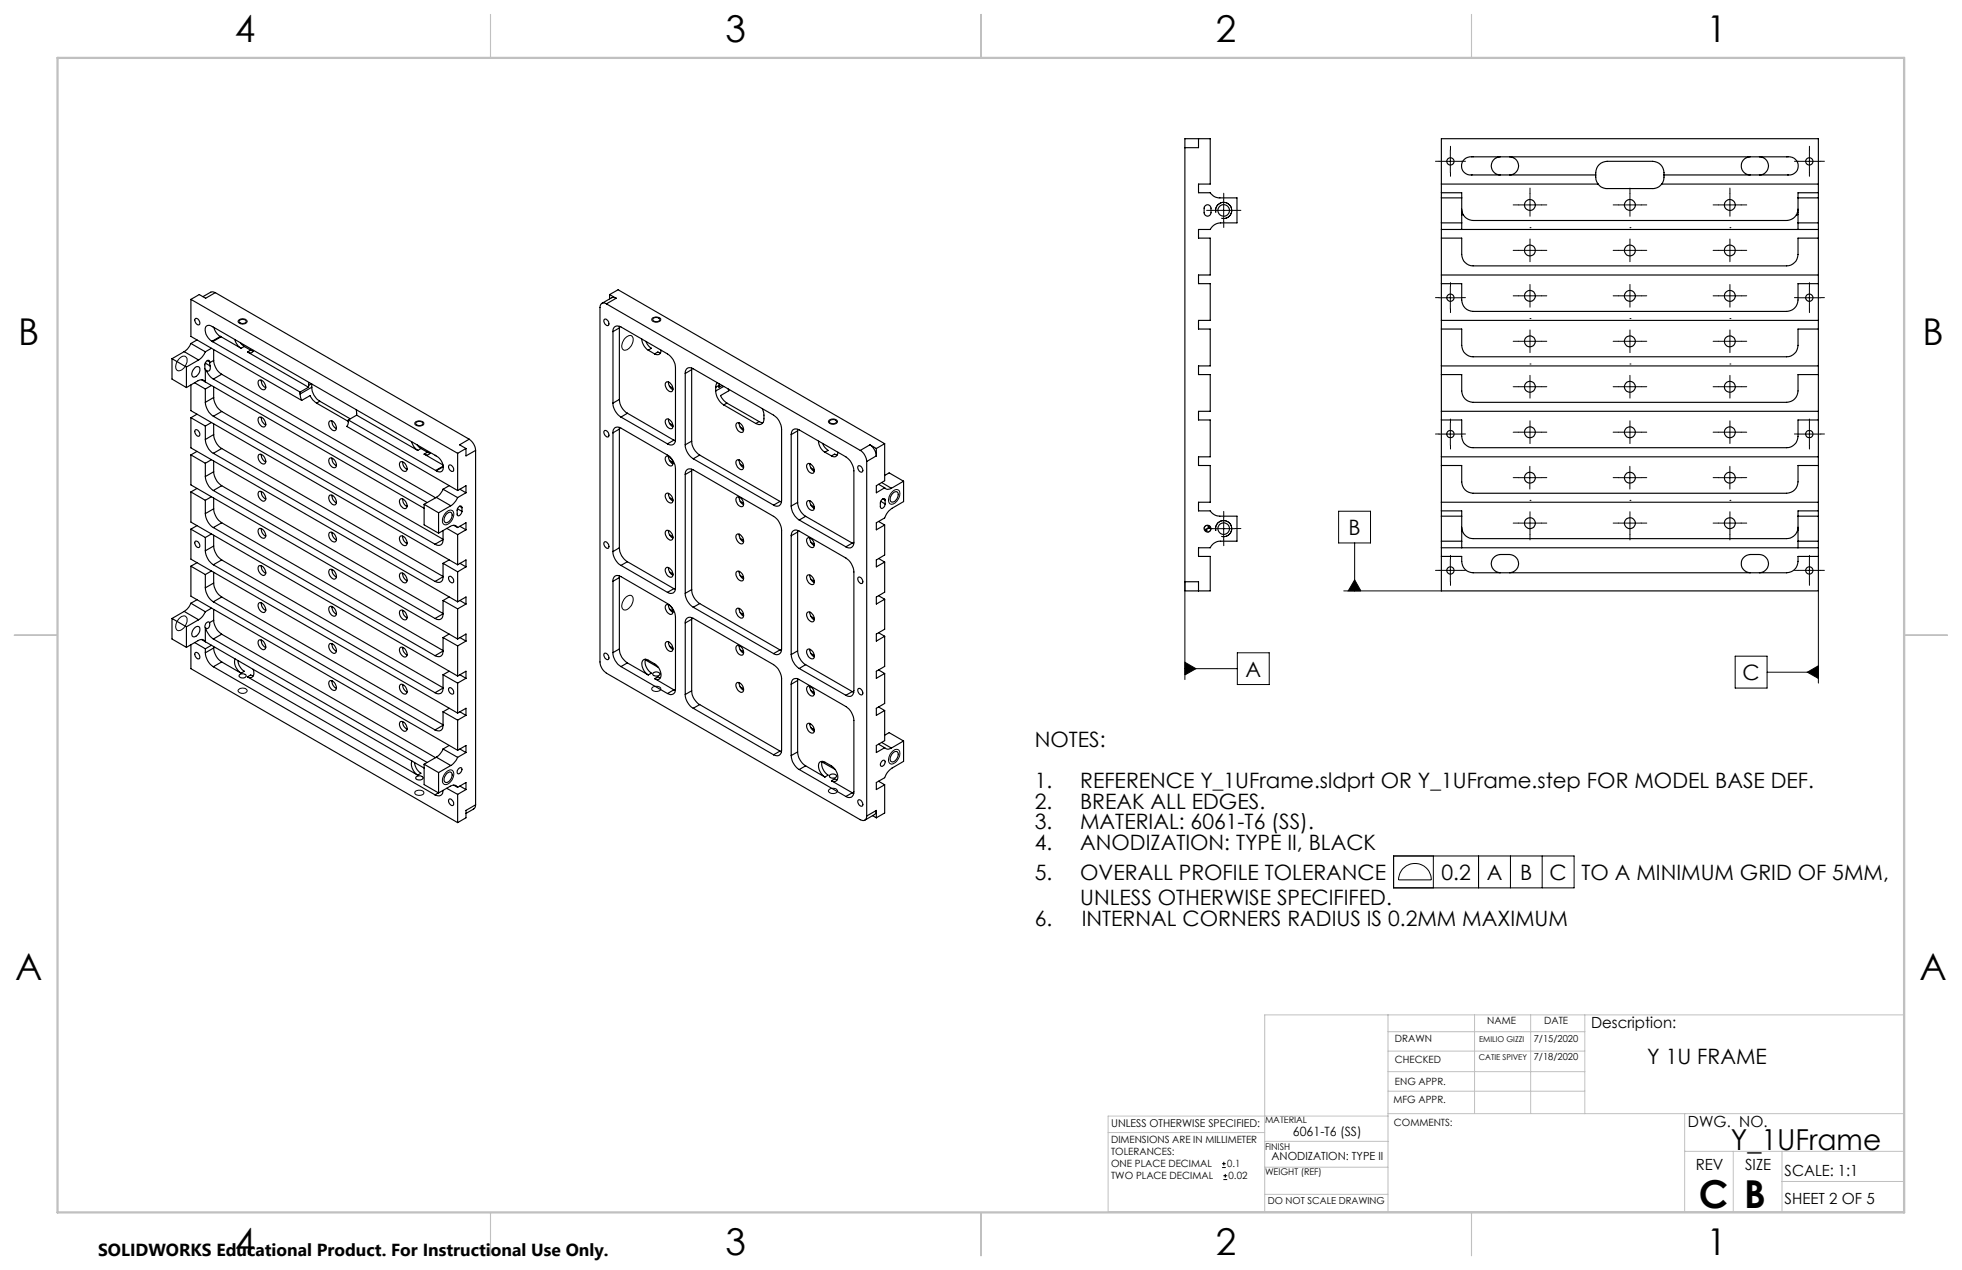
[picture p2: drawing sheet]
<svg xmlns="http://www.w3.org/2000/svg" width="432mm" height="279mm" viewBox="0 0 432 279" stroke-linecap="round" stroke-linejoin="round" font-family="sans-serif">
<g fill="none" stroke="#000" stroke-width=".22">
<path d="M316.7 35.5h5M319.2 33v5M395.7 35.5h5M398.2 33v5M266.8 46.3h5M267.6 46.7a1.77 1.77 0 0 1 1.5-2.2 1.77 1.77 0 0 1 2 1.9 1.77 1.77 0 0 1-2.2 1.6M269.3 43.8v5M39.4 79a.99 .99 0 0 1 .8-.7 .99 .99 0 0 1 .9 .5 2.37 2.37 0 0 1-1.9 2.8 1.6 1.6 0 0 1 .1-2.5zM52.5 70.5a1.2 1.2 0 0 1 1.9 .3 1.16 1.16 0 0 1-2-.1zM137.7 74.3l.2-.1a.87 .87 0 0 1 1.2-.3 .87 .87 0 0 1 .2 1.2 2.09 2.09 0 0 1-2 1.9 1.79 1.79 0 0 1 .3-2.6zM143.5 70a1.2 1.2 0 0 1 1.9 .3 1.14 1.14 0 0 1-2 0zM316.7 65.5h5"/>
<path d="M319.2 63v5M395.7 65.5h5M398.2 63v5M91.3 93a1.2 1.2 0 0 1 2 .2 1.14 1.14 0 0 1-2-.1zM182.5 92.5a1.18 1.18 0 0 1 1.8 .3 1.16 1.16 0 0 1-2-.1zM316.7 95.5h5M319.2 93v5M395.7 95.5h5M398.2 93v5M98.2 112.7l.1-.1a.89 .89 0 0 1 1.3-.3 .89 .89 0 0 1 .2 1.3 2.01 2.01 0 0 1-2 1.8 1.79 1.79 0 0 1 .3-2.5zM196.4 108.1a.91 .91 0 0 1 1.3-.3 .91 .91 0 0 1 .3 1.2 1.95 1.95 0 0 1-2.1 1.8 2.07 2.07 0 0 1 .5-2.7zM265.7 115.5l-.1 .1a.73 .73 0 0 0-.6 .7"/>
<path d="M266.5 116.3v.1a.73 .73 0 0 1-.8 .7M266.8 116.3h5M267.6 116.8a1.77 1.77 0 0 1 1.5-2.3 1.77 1.77 0 0 1 2 1.9 1.77 1.77 0 0 1-2.2 1.6M269.3 113.8v5M294.6 112.5h7v7h-7zM298.1 119.5v10.5M334.2 105.1h5M336.7 102.6v5M356.2 105.1h5M358.7 102.6v5M378.2 105.1h5M380.7 102.6v5"/>
<path d="M39.4 136.1a.99 .99 0 0 1 .8-.6 .99 .99 0 0 1 .9 .5 2.32 2.32 0 0 1-1.9 2.7 1.6 1.6 0 0 1 .1-2.4zM137.7 131.4a.9 .9 0 0 1 1.2-.4 .9 .9 0 0 1 .4 1.3 2.09 2.09 0 0 1-2 1.9 1.61 1.61 0 0 1 .1-2.4zM260.8 128v21.5M295.7 130h21.5M298.1 127.6l1.4 2.4h-2.8zM316.7 125.5h5M319.2 123v5M395.7 125.5h5M398.2 123v5M400.2 130v20.3M52.5 151.8a1.2 1.2 0 0 1 1.9 .2 1.16 1.16 0 0 1-2-.1zM143.5 151.3a1.2 1.2 0 0 1 1.9 .3 1.14 1.14 0 0 1-2-.1z"/>
<path d="M260.8 147.1h11.5M260.8 145.7l2.4 1.4-2.4 1.4zM272.3 143.6h7v7h-7zM381.9 144.4h7v7h-7zM388.9 147.9h11.3M397.8 147.9l2.4-1.4v2.8zM91.3 174.2a1.2 1.2 0 0 1 2 .2 1.14 1.14 0 0 1-2 0zM98.1 170l.2-.2a.9 .9 0 0 1 1.3-.3 .9 .9 0 0 1 .2 1.3 1.94 1.94 0 0 1-2 1.7 1.79 1.79 0 0 1 .3-2.5zM182.4 173.8a1.09 1.09 0 0 1 1.9 .3 1.17 1.17 0 0 1-2-.1zM196.4 165.3l.2-.1a.88 .88 0 0 1 1.2-.2 .88 .88 0 0 1 .2 1.2 2.08 2.08 0 0 1-2 1.8 1.75 1.75 0 0 1 .3-2.6zM306.7 188.3h39.7v7h-39.7zM308.8 191.1a3.6 3.6 0 0 1 3.9-.9 3.6 3.6 0 0 1 2.3 3.4h-7.2l.2-1.3z"/>
<path d="M315.5 188.3v7M325.4 188.3v7M332.4 188.3v7M339.4 188.3v7M269 256.9h.8M269 256h.8M269.2 259.5h.9M269.2 258.7h.9M269.3 255.6v.8M269.7 258.3v.8"/>
</g>
<path d="M418.9 223.3v43.3" fill="none" stroke="#c0c0c0" stroke-width=".22" stroke-dasharray="15.2 1.3 1.3 1.3" stroke-dashoffset="5"/>
<g fill="none" stroke="#c0c0c0" stroke-width=".22">
<path d="M305.5 223.3v43.3M305.5 235.8h43.3M305.5 231.2h43.3M305.5 227h43.3M324.5 223.3v21.7M336.9 223.3v21.7M348.8 223.3v21.7M243.9 249.2h34.4M278.3 256.8h27.2M278.3 251.1h27.3M305.5 245h113.4M305.5 240.1h43.3"/>
<path d="M305.5 245.5h-61.6v21.1h175M370.8 245v21.6M370.8 253.3h48.1M381.5 253.3v13.3M392.2 259.9h26.7M392.2 253.3v13.3M278.3 262.7h27.2M418.9 265.1v-41.8h-140.6v43.3"/>
</g>
<path d="M108 3.2v9.5M215.9 3.2v9.5M323.8 3.2v9.5M3.1 139.7h9.6M419.1 139.7h9.5M108 266.7v9.6M215.9 266.7v9.6M323.8 266.7v9.6" fill="none" stroke="#c0c0c0" stroke-width=".25"/>
<path d="M12.7 12.7h406.4v254h-406.4z" fill="none" stroke="#c0c0c0" stroke-width=".5"/>
<g fill="none" stroke="#000" stroke-width=".22" stroke-dasharray="15.2 1.3 1.3 1.3">
<path d="M316.7 35.5h-.8M319.2 33v-.8M319.2 38v.8M321.7 35.5h.8M395.7 35.5h-.8M398.2 33v-.8M398.2 38v.8M400.7 35.5h.8M266.8 46.3h-1.3M269.3 43.8v-1.3M269.3 48.8v1.3M271.8 46.3h1.3"/>
<path d="M334.2 55.1h-1.2M334.2 45.1h-1.2M336.7 55.1v-2.5M336.7 55.1h-2.5M336.7 55.1v2.5M336.7 55.1h2.5M336.7 45.1v-2.5M336.7 45.1h-2.5M336.7 45.1v2.5M336.7 45.1h2.5M336.7 42.6v-1.2M336.7 50.1h.1"/>
<path d="M339.2 55.1h1.2M339.2 45.1h1.2M356.2 55.1h-1.2M356.2 45.1h-1.2M358.7 55.1v-2.5M358.7 55.1h-2.5M358.7 55.1v2.5M358.7 55.1h2.5M358.7 45.1v-2.5M358.7 45.1h-2.5M358.7 45.1v2.5M358.7 45.1h2.5"/>
<path d="M358.7 42.6v-1.2M358.7 50.1h.1M361.2 55.1h1.2M361.2 45.1h1.2M378.2 55.1h-1.2M378.2 45.1h-1.2M380.7 55.1v-2.5M380.7 55.1h-2.5M380.7 55.1v2.5M380.7 55.1h2.5M380.7 45.1v-2.5M380.7 45.1h-2.5"/>
<path d="M380.7 45.1v2.5M380.7 45.1h2.5M380.7 42.6v-1.2M380.7 50.1h.1M383.2 55.1h1.2M383.2 45.1h1.2M316.7 65.5h-.8M319.2 63v-.8M319.2 68v.8M321.7 65.5h.8M334.2 75.1h-1.2M334.2 65.1h-1.2"/>
<path d="M336.7 75.1v-2.5M336.7 75.1h-2.5M336.7 75.1v2.5M336.7 75.1h2.5M336.7 65.1v-2.5M336.7 65.1h-2.5M336.7 65.1v2.5M336.7 65.1h2.5M336.7 70.1h.1M339.2 75.1h1.2M339.2 65.1h1.2M356.2 75.1h-1.2"/>
<path d="M356.2 65.1h-1.2M358.7 75.1v-2.5M358.7 75.1h-2.5M358.7 75.1v2.5M358.7 75.1h2.5M358.7 65.1v-2.5M358.7 65.1h-2.5M358.7 65.1v2.5M358.7 65.1h2.5M358.7 70.1h.1M361.2 75.1h1.2M361.2 65.1h1.2"/>
<path d="M378.2 75.1h-1.2M378.2 65.1h-1.2M380.7 75.1v-2.5M380.7 75.1h-2.5M380.7 75.1v2.5M380.7 75.1h2.5M380.7 65.1v-2.5M380.7 65.1h-2.5M380.7 65.1v2.5M380.7 65.1h2.5M380.7 70.1h.1M383.2 75.1h1.2"/>
<path d="M383.2 65.1h1.2M395.7 65.5h-.8M398.2 63v-.8M398.2 68v.8M400.7 65.5h.8M316.7 95.5h-.8M319.2 93v-.8M319.2 98v.8M321.7 95.5h.8M334.2 95.1h-1.2M334.2 85.1h-1.2M336.7 95.1v-2.5"/>
<path d="M336.7 95.1h-2.5M336.7 95.1v2.5M336.7 95.1h2.5M336.7 85.1v-2.5M336.7 85.1h-2.5M336.7 85.1v2.5M336.7 85.1h2.5M336.7 80.1h.1M339.2 95.1h1.2M339.2 85.1h1.2M356.2 95.1h-1.2M356.2 85.1h-1.2"/>
<path d="M358.7 95.1v-2.5M358.7 95.1h-2.5M358.7 95.1v2.5M358.7 95.1h2.5M358.7 85.1v-2.5M358.7 85.1h-2.5M358.7 85.1v2.5M358.7 85.1h2.5M358.7 80.1h.1M361.2 95.1h1.2M361.2 85.1h1.2M378.2 95.1h-1.2"/>
<path d="M378.2 85.1h-1.2M380.7 95.1v-2.5M380.7 95.1h-2.5M380.7 95.1v2.5M380.7 95.1h2.5M380.7 85.1v-2.5M380.7 85.1h-2.5M380.7 85.1v2.5M380.7 85.1h2.5M380.7 80.1h.1M383.2 95.1h1.2M383.2 85.1h1.2"/>
<path d="M395.7 95.5h-.8M398.2 93v-.8M398.2 98v.8M400.7 95.5h.8M266.8 116.3h-1.3M269.3 113.8v-1.3M269.3 118.8v1.3M271.8 116.3h1.3M334.2 105.1h-1.2M334.2 115.1h-1.2M336.7 115.1v-2.5M336.7 115.1h-2.5"/>
<path d="M336.7 115.1v2.5M336.7 115.1h2.5M336.7 117.6v1.2M336.7 110.1h.1M339.2 105.1h1.2M339.2 115.1h1.2M356.2 105.1h-1.2M356.2 115.1h-1.2M358.7 115.1v-2.5M358.7 115.1h-2.5M358.7 115.1v2.5M358.7 115.1h2.5"/>
<path d="M358.7 117.6v1.2M358.7 110.1h.1M361.2 105.1h1.2M361.2 115.1h1.2M378.2 105.1h-1.2M378.2 115.1h-1.2M380.7 115.1v-2.5M380.7 115.1h-2.5M380.7 115.1v2.5M380.7 115.1h2.5M380.7 117.6v1.2M380.7 110.1h.1"/>
<path d="M383.2 105.1h1.2M383.2 115.1h1.2M316.7 125.5h-.8M319.2 123v-.8M319.2 128v.8M321.7 125.5h.8M395.7 125.5h-.8M398.2 123v-.8M398.2 128v.8M400.7 125.5h.8"/>
</g>
<path d="M298.1 127.6l1.4 2.4h-2.8zM397.8 147.9l2.4 1.4v-2.8zM260.8 145.7l2.4 1.4-2.4 1.4zM265 116.3l.2 .5 .5 .3v-.8zM265.7 115.5v.8h.8a.77 .77 0 0 0-.8-.8z" fill="#000"/>
<g fill="none" stroke="#000" stroke-width=".25">
<path d="M260.8 32.5v-2h5.5v10h-2.5v1.9h2.5a2.44 2.44 0 0 0 2.2 1.1h3.7v5.5h-3.6a2.63 2.63 0 0 0-2.3 1.5h-2.5v1.9h2.5v8.1h-2.5v1.9h2.5v8.1h-2.5v1.9h2.5v8.1h-2.5v1.9h2.5v8.1h-2.5v1.9h2.5v8.1h-2.5v1.9h2.5v8.1h-2.5v1.9h2.5a2.58 2.58 0 0 0 2.2 1.2h3.7v5.5h-3.6a2.47 2.47 0 0 0-2.3 1.4h-2.5v1.9h2.5v7.6h-5.5v-2M260.8 32.5v95.5M263.8 30.5v2h-3M330.2 34.5a1.99 1.99 0 0 0-2 2 1.99 1.99 0 0 0 2 2M332.2 34.5a1.99 1.99 0 0 1 2 2 1.99 1.99 0 0 1-2 2M351.2 38.5h-27.2a2.04 2.04 0 0 1-2.3-2.1 2.04 2.04 0 0 1 2.5-1.9h69a2.03 2.03 0 0 1 2.6 1.9 2.03 2.03 0 0 1-2.4 2.1h-27.2M385.2 34.5a1.99 1.99 0 0 0-2 2 1.99 1.99 0 0 0 2 2M387.2 34.5a1.99 1.99 0 0 1 2 2 1.99 1.99 0 0 1-2 2M265.2 45.3a.75 .75 0 0 1 .8-.2 .75 .75 0 0 1 .5 .7v1a.76 .76 0 0 1-.7 .8 .76 .76 0 0 1-.8-.8v-1zM317.2 49v1.5M317.2 42.4h4.5v1.1M317.2 42.4v1.1"/>
<path d="M317.2 52.4h4.5v3.6a2.53 2.53 0 0 0 2.5 2.5h69a2.53 2.53 0 0 0 2.5-2.5v-3.6h4.5M317.2 49h4.5M317.2 42.4v-11.9h83v11.9M317.2 43.5v5.5M317.2 50.5v61.9M317.2 43.5h4.5M317.2 50.5h83M317.2 40.5h34.5M321.7 49v1.5M321.7 46l.1 .8M321.7 43.5v5.5M321.7 47.2h.4"/>
<path d="M321.7 46.8h.1M321.8 46.8l.3 .4M322.1 47.2a2.57 2.57 0 0 0 2.1 1.3h69a2.57 2.57 0 0 0 2.2-1.3M351.7 40.5l-.4-.7a3.7 3.7 0 0 1 1-3.9l1.4-.4h10a2.99 2.99 0 0 1 2.4 4.1l-.4 .9M351.7 40.5a2.41 2.41 0 0 0 2 1h10a2.41 2.41 0 0 0 2-1M365.7 40.5h34.5M395.4 47.2h.3M395.6 46.8l-.2 .4M395.6 46.8h.1M395.7 49v1.5M395.7 46l-.1 .8M395.7 49h4.5"/>
<path d="M395.7 43.5h4.5M395.7 43.5v5.5M400.2 49v1.5M400.2 42.4v1.1M400.2 42.4h-4.5v1.1M400.2 43.5v5.5M400.2 50.5v61.9M37.9 78.9l3.1 1.9M37.9 78.9v4.5l3.1 1.9M40.5 77.4l3.2 1.8M40.5 77.4l-2.6 1.5M42 75.6a3.8 3.8 0 0 1-1.5 1.8"/>
<path d="M42 65.9v8.1l24.4 14.1M42 65.9l58.7 33.8M42 75.6l3.2 1.8M43 70.1a.89 .89 0 0 1 .8 .4 .89 .89 0 0 1 .1 .9 .91 .91 0 0 1-.9-1.3zM43.4 74.8l-1.4 .8M43.7 79.2l-2.7 1.6M45.2 79.9l1 .6M45.2 77.4a3.8 3.8 0 0 1-1.5 1.8M45.6 79.3l.5 .3M46.1 79.6l-.2-.3-.5 .3a1.74 1.74 0 0 0-.3 1.5l.1 .3M46.1 79.8l.1 .7M46.1 79.6v.2"/>
<path d="M46.5 76.6l-1.3 .8M46.7 75.1a2.64 2.64 0 0 1-1.3-3.3 1.66 1.66 0 0 1 1.5 .2l48.8 28.2a2.87 2.87 0 0 1 1.7 3.3 .89 .89 0 0 1-1.4 .1M46.7 75.1l.1 .1M46.8 75.2l19.2 11.1M47 79.3a3.9 3.9 0 0 0 1.8 3M47 76.9v2.4M47 79.3l-.9 .5M47.1 72l.5 1.2 .9 .8M47.4 64.4l-.8-.2-1.9 1.1M47.4 64.4l-2.1 1.2-1.4-.8-1.9 1.1M47.4 64.4l55.9 32.2M48.5 74l.1 .1"/>
<path d="M48.5 74l-1.8 1.1M48.6 74.1l4.5 2.5M48.6 74.1l-1.8 1.1M51.7 74.7l.7 1.4 .7 .5M52.7 70.4a.89 .89 0 0 1 1.5 .4 1 1 0 0 1-1.6 0zM52.9 75.4l.9 .8M53.8 76.2l-.7 .4M53.8 76.2l1.4 .8M54.5 77.4l13.4 7.8M55.2 77l.5 .2M55.2 77l-.7 .4M55.8 77.1l-.1 .2a.8 .8 0 0 1-1.2 .1"/>
<path d="M133 70.2a.83 .83 0 0 1 .9 .5 .83 .83 0 0 1-.2 .9 1.01 1.01 0 0 1-.7-1.4zM133.5 66.9a.86 .86 0 0 0-1-.1 .86 .86 0 0 0-.5 .9v77.9a3.2 3.2 0 0 0 1.5 2.5l55.8 32.2a.86 .86 0 0 0 1 .1 .86 .86 0 0 0 .4-.9M133.5 66.9l55.8 32.2M134.2 64.8l1.8-1.1 58.7 33.9M134.2 64.8l1.4 .8M134.2 64.8v1M134.9 73a1.08 1.08 0 0 1 .5-1.2 1.08 1.08 0 0 1 1.3 .1l10.2 6a3.7 3.7 0 0 1 1.8 3v15.7a1.06 1.06 0 0 1-.5 1.2 1.06 1.06 0 0 1-1.3-.2M134.9 73v15.7M135.6 65.6l-.6-.2-.4 .1-2.1 1.2M135.6 65.6l-2.1 1.3M136.3 71.8v16.1M136.3 72.1l-1.4 .9"/>
<path d="M141.3 74.6l.1 .8 .4 .8 .9 .8M142.1 75.1l.7 1 .6 .5-.7 .4M142.7 77l1.4 .9M143.8 70a.85 .85 0 0 1 1.4 .4 .89 .89 0 0 1-1.5-.2zM145.4 77.6l-.6-.2-.7 .5M145.5 77a.86 .86 0 0 1-.4 1 .86 .86 0 0 1-1-.1M317.2 72.4h4.5v3.6a2.53 2.53 0 0 0 2.5 2.5h69a2.53 2.53 0 0 0 2.5-2.5v-3.6h4.5M317.2 62.4h4.5v3.6a2.53 2.53 0 0 0 2.5 2.5h69a2.53 2.53 0 0 0 2.5-2.5v-3.6h4.5M317.2 70.5h83M317.2 60.5h83M41 80.8v4.5M42 84.7v5.6l58.7 33.9"/>
<path d="M42 91.9v6.6l58.7 33.9M42 91.9l3.2 1.8M42.8 84.2l2.4 1.4M43 80.8l.5-.2a1 1 0 0 1 .1 1.8l-.2 .3a.65 .65 0 0 1-1 .2 .65 .65 0 0 1-.1-.9zM43 94.6a.85 .85 0 0 1 .8 .4 .85 .85 0 0 1-.1 1 1.01 1.01 0 0 1-.7-1.4zM43.4 91.1l-1.4 .8M43.4 99.3l-1.4 .8M44.3 83.5l.9 .5M45.2 88.5a4.1 4.1 0 0 0 1.8 3.1M45.2 96.7a3.9 3.9 0 0 0 1.8 3M45.2 84a1.05 1.05 0 0 0-1.6-.3l-2.6 1.6M45.2 81.4l.2 .1"/>
<path d="M45.2 81.4v2.6M45.2 85.6v2.9M45.2 93.7v3M45.2 84l48.1 27.8M45.4 81.5a3.7 3.7 0 0 0 1.6 1.9M46.2 80.5l.1 .1a.62 .62 0 0 1-.1 .8 .62 .62 0 0 1-.8 .1M46.5 84.8l-1.3 .8M46.5 93l-1.3 .7M47 83.4l47 27.2M47 91.6l48.7 28.1M47 99.7l48.7 28.2M47 87.5a4.1 4.1 0 0 0 1.8 3"/>
<path d="M47 95.6a3.9 3.9 0 0 0 1.8 3.1M47 85.1v2.4M47 93.2v2.4M47 87.5l-1.8 1M47 95.6l-1.8 1.1M48.8 82.3l47 27.2M48.8 90.5l48.7 28.1M48.8 82.3l-1.8 1.1M48.8 98.7l48.7 28.1M48.8 90.5l-1.8 1.1M48.8 98.7l-1.8 1M57 83.7a1.31 1.31 0 0 1 1.5 1.5 .59 .59 0 0 1-.5 .6 .59 .59 0 0 1-.6-.4l-.4-.5-.2-.6z"/>
<path d="M57 91.8a1.36 1.36 0 0 1 1.2 2.1 1.47 1.47 0 0 1-1.2-2.1zM57.5 83.6a1.65 1.65 0 0 0 1 1.7M57.5 91.8a1.74 1.74 0 0 0 1 1.7M57.5 100a1.73 1.73 0 0 0 1 1.6M66 86.7l.4 1.4M66 86.3v.4M66.4 88.1l1.9-1.1a3.3 3.3 0 0 0 1.4 1.7M67.9 84.8v.4M67.9 85.2l-1.9 1.1M68 84.1l-.1 .7M68.5 84.4l-.6 .4M68.6 85.2a3.7 3.7 0 0 0 1.8 3.1"/>
<path d="M68.6 85.2l-2.6 1.5M68.6 84.5v.7M69.7 88.7l7 4M70.4 88.3l-.7 .4M70.4 88.3l6.7 3.8M72.5 92.7a1.2 1.2 0 0 1 1.5 1.2 .61 .61 0 0 1-.2 .8 .61 .61 0 0 1-.9-.3l-.4-.5-.1-.6zM73.1 92.6a1.74 1.74 0 0 0 .9 1.7M76.7 92.4l-.1 .9-.3 .5 24.4 14.1M76.7 92.4l19.2 11.1M78.4 90.1l.1 1.2M78.5 91.3l13.4 7.8M78.5 91.3l-1.8 1.1"/>
<path d="M90.6 97.2l.5 1 .8 .9M91.6 92.9a.87 .87 0 0 1 1.5 .4 .89 .89 0 0 1-1.6-.2zM91.8 97.9l.8 .8M92.6 98.7l-.7 .4M92.6 98.7l1.5 .8M93.3 99.9l4.2 2.4M94.1 99.5l.6 .2M94.1 99.5l-.8 .4M94.7 99.6a.83 .83 0 0 1-1.4 .3M100.7 99.7v8.2M102.6 98.7v1.6l2.1-1.2M102.6 98.7l-1.9 1"/>
<path d="M103.3 96.6a3.2 3.2 0 0 1 1.4 2.5M103.3 96.6l-2.2 1.3 1.5 .8M104.7 99.1v78M133 94.8a.91 .91 0 0 1 .9 1.3 .91 .91 0 0 1-.9-1.3zM134.9 95.2a1.06 1.06 0 0 1 .5-1.2 1.06 1.06 0 0 1 1.3 .2l10.2 5.9a3.7 3.7 0 0 1 1.8 3.1v26.1a1.06 1.06 0 0 1-.5 1.2 1.06 1.06 0 0 1-1.3-.2M134.9 88.7a3.8 3.8 0 0 0 1.8 3.1M134.9 95.2v26.2M136.3 87.9a3.7 3.7 0 0 0 1.8 3M136.3 94.4l-1.4 .8M136.3 94.1v26.4M136.3 87.9l-1.4 .8M136.7 91.8l10.2 5.8"/>
<path d="M138.1 90.9l10.2 5.9M138.1 90.9l-1.4 .9M146.5 84.2a.68 .68 0 0 1 1.1 .3 1 1 0 0 1 0 1.7 1.58 1.58 0 0 1-1.1-2zM146.6 92.3a1.3 1.3 0 0 1 1.5 1.4 .58 .58 0 0 1-.4 .7 .58 .58 0 0 1-.7-.4l-.6-1.1zM147.1 84a1.79 1.79 0 0 0 1 1.7M147.1 92.2a1.69 1.69 0 0 0 1 1.7M147.3 84.9l.8 .5M147.3 93.1l.8 .5M148.3 96.8l.4 .2M148.3 96.8l-1.4 .8M150.8 97.9a3.8 3.8 0 0 0 1.8 3M150.8 82.2a1.06 1.06 0 0 1 .5-1.2 1.06 1.06 0 0 1 1.3 .1l17.7 10.2a3.9 3.9 0 0 1 1.7 3.1v15.7a1.07 1.07 0 0 1-.5 1.2 1.07 1.07 0 0 1-1.2-.2"/>
<path d="M150.8 82.2v15.7M152.2 97a3.8 3.8 0 0 0 1.8 3.1M152.2 81v16M152.2 81.3l-1.4 .9M152.2 97l-1.4 .9M157.5 86a3.9 3.9 0 0 0 1.8 3.1M157.5 85.2v.8M157.9 84.2l-.4 1M158.2 84.8l-.7 .4M158.2 84.8v.4l.7-.4M158.3 84.4l-.1 .4M159.3 89.1l7 4.1"/>
<path d="M159.3 85l-1.8 1M160 88.7l-.7 .4M160 88.7l7.1 4M160.2 85.5l.2 .5-1.8 1 .6 1 .8 .7M162.2 93.1a1.34 1.34 0 0 1 1.2 2 1.4 1.4 0 0 1-1.2-2zM162.7 93a1.69 1.69 0 0 0 1 1.7M162.9 93.9l.8 .5M167.1 92.7l.8 .3M167.1 92.7l-.8 .5M167.8 89.9a4 4 0 0 1 0 3.2 1.11 1.11 0 0 1-1.5 .1M174.1 95.6a1.09 1.09 0 0 1 .6-1.1 1.09 1.09 0 0 1 1.2 .1l10.3 5.9a4.1 4.1 0 0 1 1.7 3.1v15.7a1.07 1.07 0 0 1-.5 1.1 1.07 1.07 0 0 1-1.2-.1M174.1 95.6v15.7"/>
<path d="M175.5 94.8v15.7M175.5 94.8l-1.4 .8M175.6 94.4l-.1 .4M180.1 97l.2 .8 .4 .8 .8 .9M181 97.6l.4 .6 .8 .9-.7 .4M181.5 99.5l1.5 .8M182.7 92.5a.82 .82 0 0 1 .8-.2 .82 .82 0 0 1 .6 .6 1 1 0 0 1-1.6-.1zM184.4 99.5a.86 .86 0 0 1-.4 .9 .86 .86 0 0 1-1-.1M189.3 99.1a3.2 3.2 0 0 1 1.4 2.4M191.5 97.9a3.2 3.2 0 0 1 1.4 2.4M191.5 97.9l1.4 .8M191.5 97.9l-2.2 1.2"/>
<path d="M192.9 98.7v1.6M194.7 97.6v8.2l-1.8 1.1v1.5l1.8-1.1M194.7 97.6l-1.8 1.1M317.2 92.4h4.5v3.6a2.53 2.53 0 0 0 2.5 2.5h69a2.53 2.53 0 0 0 2.5-2.5v-3.6h4.5M317.2 82.4h4.5v3.6a2.53 2.53 0 0 0 2.5 2.5h69a2.53 2.53 0 0 0 2.5-2.5v-3.6h4.5M317.2 90.5h83M317.2 80.5h83M42 100.1v6.6l58.7 33.9M42 108.2v6.7l58.7 33.8M42 116.4v6.6l58.7 33.9M42 100.1l3.2 1.8M42 108.2l3.2 1.9"/>
<path d="M42 116.4l3.2 1.9M43 119.1a.86 .86 0 0 1 .8 .4 .86 .86 0 0 1-.1 1 1.01 1.01 0 0 1-.7-1.4zM43.4 107.5l-1.4 .7M43.4 115.6l-1.4 .8M45.2 104.8a4.1 4.1 0 0 0 1.8 3.1M45.2 113a3.9 3.9 0 0 0 1.8 3.1M45.2 101.9v2.9M45.2 110.1v2.9M45.2 118.3v2.9M46.5 101.1l-1.3 .8M46.5 109.3l-1.3 .8M46.5 117.5l-1.3 .8"/>
<path d="M47 107.9l48.7 28.2M47 116.1l48.7 28.2M47 103.8a4.1 4.1 0 0 0 1.8 3.1M47 111.9a3.9 3.9 0 0 0 1.8 3.1M47 101.4v2.4M47 109.6v2.3M47 117.8v2.3M47 103.8l-1.8 1M47 111.9l-1.8 1.1M48.8 106.9l48.7 28.1M48.8 115l48.7 28.1M48.8 106.9l-1.8 1"/>
<path d="M48.8 115l-1.8 1.1M57 100a1.31 1.31 0 0 1 1.5 1.5 .59 .59 0 0 1-.5 .6 .59 .59 0 0 1-.6-.3l-.4-.6-.2-.6zM57 108.2a1.34 1.34 0 0 1 1.2 2 1.43 1.43 0 0 1-1.2-2zM57 116.3a1.31 1.31 0 0 1 1.5 1.5v.3a.69 .69 0 0 1-.8 .3 .69 .69 0 0 1-.6-.5l-.3-.9zM57.5 108.1a1.74 1.74 0 0 0 1 1.7M57.5 116.3a1.73 1.73 0 0 0 1 1.7M72.5 100.8a1.31 1.31 0 0 1 1.5 1.5 .59 .59 0 0 1-.4 .6 .59 .59 0 0 1-.7-.3l-.4-.5-.1-.6zM72.5 109a1.36 1.36 0 0 1 1.3 2.1 1.47 1.47 0 0 1-1.3-2.1zM72.5 117.2a1.31 1.31 0 0 1 1.5 1.4 .59 .59 0 0 1-.4 .7 .59 .59 0 0 1-.7-.4l-.4-.5-.1-.6zM73.1 100.8a1.65 1.65 0 0 0 .9 1.6M73.1 108.9a1.74 1.74 0 0 0 .9 1.7M73.1 117.1a1.73 1.73 0 0 0 .9 1.7"/>
<path d="M88.1 101.6a1.34 1.34 0 0 1 1.2 2.1 1.43 1.43 0 0 1-1.2-2.1zM88.1 109.8a1.31 1.31 0 0 1 1.5 1.5v.2a.59 .59 0 0 1-.6 .4 .59 .59 0 0 1-.5-.4l-.4-.4-.2-.6zM88.1 118a1.34 1.34 0 0 1 1.2 2 1.43 1.43 0 0 1-1.2-2zM88.6 101.6a1.65 1.65 0 0 0 1 1.7M88.6 109.7a1.74 1.74 0 0 0 1 1.7M88.6 117.9a1.65 1.65 0 0 0 1 1.7M93.3 110.9l3.2 1.9M93.3 110.9v4.6l3.2 1.8M95.9 103.5l.1 .1M96 109.4l-2.7 1.5M96 109.4l3.2 1.9M96.5 112.8v4.5"/>
<path d="M97.5 107.6a3.8 3.8 0 0 1-1.5 1.8M97.5 118.7a1.06 1.06 0 0 1-.5 1.2 1.06 1.06 0 0 1-1.3-.2M97.5 107.6l3.2 1.9M97.5 116.7v2M97.5 118.7l-1.8 1M97.5 102.7l-1.5 .9M97.5 102.6l-1.6 .9M98.3 113a.66 .66 0 0 1 .9-.3 .66 .66 0 0 1 .3 .9 1.31 1.31 0 0 1-1.6 1.3l-.2-.7zM98.3 116.2l2.4 1.4M98.8 102.3a.91 .91 0 0 1 .9 1.4 .91 .91 0 0 1-.9-1.4zM98.8 106.9l-1.3 .7M99.2 111.3l-2.7 1.5"/>
<path d="M99.8 115.6l.9 .5M100.7 111.9l1 .6M100.7 116.1a1.06 1.06 0 0 0-1.6-.3l-2.6 1.5M100.7 109.5a4.2 4.2 0 0 1-1.5 1.8M100.7 107.9l1.9-1v1.5M100.7 116.1l1.9-1.1v1.6M100.7 117.6v6.6M101.1 111.4l.6 .3M101.2 107.6l1.4 .8M101.2 115.8l1.4 .8M101.7 111.7l-.1-.2a.71 .71 0 0 0-.7 0 .71 .71 0 0 0-.3 .8v1a.74 .74 0 0 0 .8-.1 .74 .74 0 0 0 .3-.7M101.7 111.7v.8"/>
<path d="M102.6 116.6l-1.9 1M102.6 108.4l-1.9 1.1M133 119.2a.83 .83 0 0 1 .9 .5 .83 .83 0 0 1-.2 1 1.01 1.01 0 0 1-.7-1.5zM146.6 116.7a1.34 1.34 0 0 1 1.2 2.1 1.4 1.4 0 0 1-1.2-2.1zM146.6 108.6a1.3 1.3 0 0 1 1.5 1.5 .58 .58 0 0 1-.4 .6 .58 .58 0 0 1-.7-.4l-.6-1.1zM146.6 100.4a1.36 1.36 0 0 1 1.2 2.1 1.44 1.44 0 0 1-1.2-2.1zM147.1 100.4a1.79 1.79 0 0 0 1 1.7M147.1 108.5a1.78 1.78 0 0 0 1 1.7M147.1 116.7a1.79 1.79 0 0 0 1 1.7M147.3 101.3l.8 .4M147.3 109.5l.8 .4M147.3 117.6l.8 .5"/>
<path d="M150.8 104.4a1.08 1.08 0 0 1 .5-1.2 1.08 1.08 0 0 1 1.3 .2l17.7 10.2a3.9 3.9 0 0 1 1.7 3v26.2a1.09 1.09 0 0 1-.5 1.1 1.09 1.09 0 0 1-1.2-.1M150.8 104.4v26.1M152.2 103.2v26.5M152.2 103.6l-1.4 .8M152.6 100.9l17.7 10.2M154 100.1l17.7 10.2M154 100.1l-1.4 .8M162 101.4a.68 .68 0 0 1 1.2 .2 1 1 0 0 1 0 1.7 1.58 1.58 0 0 1-1.2-1.9zM162 117.7a.68 .68 0 0 1 1.2 .2 1 1 0 0 1 0 1.8 1.63 1.63 0 0 1-1.2-2zM162.2 109.4a1.34 1.34 0 0 1 1.2 2 1.4 1.4 0 0 1-1.2-2zM162.7 101.2a1.79 1.79 0 0 0 1 1.7M162.7 109.4a1.69 1.69 0 0 0 1 1.6"/>
<path d="M162.7 117.5a1.79 1.79 0 0 0 1 1.7M162.9 102.1l.8 .5M162.9 110.3l.8 .4M162.9 118.4l.8 .5M171.7 110.3l.3 .2M171.7 110.3l-1.4 .8M174.1 111.3a4.1 4.1 0 0 0 1.8 3.1M174.1 117.9a1.09 1.09 0 0 1 .6-1.2 1.09 1.09 0 0 1 1.2 .1l10.3 6a3.9 3.9 0 0 1 1.7 3v26.1a1.07 1.07 0 0 1-.5 1.2 1.07 1.07 0 0 1-1.2-.1M174.1 117.9v26.1M175.5 110.5a4.1 4.1 0 0 0 1.8 3.1M175.5 117.1v26.1M175.5 110.5l-1.4 .8"/>
<path d="M175.5 117.1l-1.4 .8M175.6 116.7l-.1 .4M175.9 114.4l10.3 5.9M177.3 113.6l10.3 5.9M177.3 113.6l-1.4 .8M177.6 102.2a.68 .68 0 0 1 1.2 .2 1 1 0 0 1 0 1.7 1.58 1.58 0 0 1-1.2-1.9zM177.7 110.2a1.34 1.34 0 0 1 1.3 2.1 1.4 1.4 0 0 1-1.3-2.1zM177.7 118.4a1.3 1.3 0 0 1 1.5 1.5 .58 .58 0 0 1-.4 .6 .58 .58 0 0 1-.7-.4l-.6-1.1zM178.3 102a1.79 1.79 0 0 0 .9 1.7M178.3 110.2a1.69 1.69 0 0 0 .9 1.6M178.3 118.3a1.79 1.79 0 0 0 .9 1.7M178.4 102.9l.8 .5"/>
<path d="M178.4 111.1l.8 .4M178.4 119.3l.8 .4M184.3 100.1l-.6-.2-.7 .4M187.6 119.5l.3 .2M187.6 119.5l-1.4 .8M188.9 102.5a.86 .86 0 0 1 .8 .5 .86 .86 0 0 1-.1 .9 1.01 1.01 0 0 1-.7-1.4zM190.7 101.5v78M192.9 100.3l-2.2 1.2M193.4 106.5l1.3 .8M193.4 114.7l1.3 .8M193.8 110.3l1 .6M194 106.2l2.2 1.2"/>
<path d="M194.3 109.7l.5 .3M194.7 107.3a1.04 1.04 0 0 0 1.5 .1M194.7 115.5v6.6l-1.8 1.1v1.5l1.8-1.1M194.7 104.6l1-.6 3.2 1.9M194.8 110v-.1a.72 .72 0 0 0-.8 0 .72 .72 0 0 0-.3 .8v.8a.34 .34 0 0 0 .5 .3l.5-.5 .1-.4M194.8 110v.9M196.5 108.5a.65 .65 0 0 1 .9-.3 .65 .65 0 0 1 .3 .9 1.31 1.31 0 0 1-1.6 1.3l-.2-.7zM198.9 105.9v4.4l-2.6 1.5a4.2 4.2 0 0 0-1.6 2.1l-1.8 1.1v1.6l1.8-1.1M198.9 105.9l-2.7 1.5M317.2 119.1v1.4M317.2 112.4h4.5v1.2M317.2 112.4v1.2"/>
<path d="M317.2 102.4h4.5v3.6a2.53 2.53 0 0 0 2.5 2.5h69a2.53 2.53 0 0 0 2.5-2.5v-3.6h4.5M317.2 113.6v5.5M317.2 119.1h4.5M317.2 113.6h4.5M317.2 110.5h83M317.2 100.5h83M321.7 119.1v1.4M321.7 116l.1 .7M321.7 113.6v5.5M321.7 116.7h.1M321.8 116.7a2.55 2.55 0 0 0 2.4 1.8h69a2.55 2.55 0 0 0 2.4-1.8M395.6 116.7h.1"/>
<path d="M395.7 119.1v1.4M395.7 116l-.1 .7M395.7 119.1h4.5M395.7 113.6h4.5M395.7 113.6v5.5M400.2 119.1v1.4M400.2 112.4v1.2M400.2 112.4h-4.5v1.2M400.2 113.6v5.5M37.9 136.1l3.1 1.8M37.9 136.1v4.5l3.1 1.8M40.5 134.5l3.2 1.8"/>
<path d="M40.5 134.5l-2.6 1.6M41 137.9v4.5M42 132.7a3.8 3.8 0 0 1-1.5 1.8M42 124.6v6.6l58.7 33.9M42 124.6l3.2 1.8M42 132.7l3.2 1.9M43 138a.61 .61 0 0 1 .8-.1 .61 .61 0 0 1 .2 .7 1.45 1.45 0 0 1-1.6 1.5 1.54 1.54 0 0 1 .6-2.1zM43.4 123.8l-1.4 .8M43.4 131.9l-1.4 .8M43.7 136.3l-2.7 1.6M45.2 121.2a4.1 4.1 0 0 0 1.8 3M45.2 129.3a3.9 3.9 0 0 0 1.8 3.1"/>
<path d="M45.2 134.6a3.5 3.5 0 0 1-1.5 1.7M45.2 126.4v2.9M45.2 138.1v3.1M45.2 138.1l.1 .1M45.3 138.2a4.5 4.5 0 0 0 1.7 2.4M46.1 137l-.1-.2a.89 .89 0 0 0-.8 1.3M46.1 137l.1 .3a.72 .72 0 0 1-.9 .9M46.5 125.6l-1.3 .8M46.5 133.8l-1.3 .8M47 124.2l48.7 28.2M47 132.4l48.7 28.2M47 120.1a4.1 4.1 0 0 0 1.8 3.1"/>
<path d="M47 128.3a3.9 3.9 0 0 0 1.8 3M47 136.5a4.1 4.1 0 0 0 1.8 3M47 125.9v2.4M47 134.1v2.4M47 120.1l-1.8 1.1M47 128.3l-1.8 1M47 136.5l-.9 .5M48.8 123.2l48.7 28.1M48.8 131.3l48.7 28.2M48.8 123.2l-1.8 1M48.8 139.5l47 27.2M48.8 131.3l-1.8 1.1"/>
<path d="M48.8 139.5l-1.8 1.1M57 124.5a1.34 1.34 0 0 1 1.2 2 1.43 1.43 0 0 1-1.2-2zM57 132.7a1.31 1.31 0 0 1 1.5 1.5v.2a.69 .69 0 0 1-.8 .4 .69 .69 0 0 1-.6-.6l-.3-.9zM57.5 124.5a1.74 1.74 0 0 0 1 1.7M57.5 132.6a1.74 1.74 0 0 0 1 1.7M72.5 125.3a1.34 1.34 0 0 1 1.3 2.1 1.43 1.43 0 0 1-1.3-2.1zM72.5 133.5a1.31 1.31 0 0 1 1.5 1.5v.2a.69 .69 0 0 1-.7 .4 .69 .69 0 0 1-.6-.6l-.3-.9zM73.1 125.3a1.74 1.74 0 0 0 .9 1.7M73.1 133.5a1.73 1.73 0 0 0 .9 1.6M88.1 126.1a1.36 1.36 0 0 1 1.2 2.1 1.47 1.47 0 0 1-1.2-2.1zM88.1 134.3a1.31 1.31 0 0 1 1.5 1.5 .59 .59 0 0 1-.4 .6 .59 .59 0 0 1-.7-.3l-.4-.6-.2-.6zM88.6 126.1a1.74 1.74 0 0 0 1 1.7"/>
<path d="M88.6 134.3a1.65 1.65 0 0 0 1 1.6M97.5 126.9a1.08 1.08 0 0 1-.5 1.1 1.08 1.08 0 0 1-1.3-.1M97.5 135a1.06 1.06 0 0 1-.5 1.2 1.06 1.06 0 0 1-1.3-.1M97.5 123.9v3M97.5 132.1v2.9M97.5 123.9l3.2 1.9M97.5 132.1l3.2 1.8M97.5 126.9l-1.8 1M97.5 135l-1.8 1.1M98.8 126.8a.94 .94 0 0 1 .9 1.4 .89 .89 0 0 1-.8-.4 .89 .89 0 0 1-.1-1zM98.8 123.2l-1.3 .7M98.8 131.3l-1.3 .8"/>
<path d="M98.8 139.5l-1.3 .8M100.7 124.2l1.9-1v1.5M100.7 132.4l1.9-1.1v1.6M100.7 125.8v6.6M100.7 133.9v6.7M101.2 123.9l1.4 .8M101.2 132.1l1.4 .8M102.6 132.9l-1.9 1M102.6 124.7l-1.9 1.1M134.9 121.4a3.7 3.7 0 0 0 1.8 3M134.9 127.9a1.06 1.06 0 0 1 .5-1.2 1.06 1.06 0 0 1 1.3 .2l10.2 5.9a3.7 3.7 0 0 1 1.8 3v15.8a1.08 1.08 0 0 1-.6 1.1 1.08 1.08 0 0 1-1.2-.1M134.9 127.9v15.7"/>
<path d="M136.3 120.5a3.7 3.7 0 0 0 1.8 3.1M136.3 126.7v16.1M136.3 120.5l-1.4 .9M136.3 127.1l-1.4 .8M136.7 124.4l10.2 5.9M138.1 123.6l10.2 5.9M138.1 123.6l-1.4 .8M146.6 124.9a1.3 1.3 0 0 1 1.5 1.5 .58 .58 0 0 1-.4 .7 .58 .58 0 0 1-.7-.4l-.6-1.1zM146.6 133.1a1.34 1.34 0 0 1 1.2 2 1.4 1.4 0 0 1-1.2-2zM147.1 124.9a1.78 1.78 0 0 0 1 1.6M147.1 133a1.79 1.79 0 0 0 1 1.7M147.3 125.8l.8 .4"/>
<path d="M147.3 133.9l.8 .5M148.3 129.5l-1.4 .8M148.3 129.5l.4 .1M150.8 137.1a1.08 1.08 0 0 1 .5-1.2 1.08 1.08 0 0 1 1.3 .1l17.7 10.2a4.1 4.1 0 0 1 1.7 3.1v15.7a1.09 1.09 0 0 1-.5 1.2 1.09 1.09 0 0 1-1.2-.1M150.8 130.5a3.8 3.8 0 0 0 1.8 3.1M150.8 137.1v15.7M152.2 129.7a3.8 3.8 0 0 0 1.8 3.1M152.2 135.9v16.1M152.2 129.7l-1.4 .8M152.2 136.2l-1.4 .9M152.6 133.6l17.7 10.2M154 132.8l17.7 10.2"/>
<path d="M154 132.8l-1.4 .8M162.2 133.9a1.36 1.36 0 0 1 1.2 2.1 1.44 1.44 0 0 1-1.2-2.1zM162.2 125.7a1.3 1.3 0 0 1 1.5 1.5 .58 .58 0 0 1-.5 .7 .58 .58 0 0 1-.7-.4l-.5-1.1zM162.7 125.7a1.69 1.69 0 0 0 1 1.7M162.7 133.8a1.79 1.79 0 0 0 1 1.7M162.9 126.6l.8 .4M162.9 134.8l.8 .4M177.7 134.7a1.26 1.26 0 0 1 1.5 1.5 .58 .58 0 0 1-.4 .7 .58 .58 0 0 1-.7-.4l-.6-1.1zM177.7 126.5a1.34 1.34 0 0 1 1.3 2.1 1.4 1.4 0 0 1-1.3-2.1zM178.3 126.5a1.69 1.69 0 0 0 .9 1.7M178.3 134.7a1.79 1.79 0 0 0 .9 1.6M178.4 127.4l.8 .4"/>
<path d="M178.4 135.6l.8 .4M188.9 127a.89 .89 0 0 1 .8 .4 .89 .89 0 0 1 .1 .9 .91 .91 0 0 1-.9-1.3zM193.4 122.9l1.3 .7M193.4 131.1l1.3 .7M193.4 139.2l1.3 .8M194.7 123.6v6.7l-1.8 1v1.6l1.8-1.1M194.7 131.8v6.6l-1.8 1.1v1.5l1.8-1M194.7 140v6.6l-1.8 1.1v1.5l1.8-1M260.8 128h3v2M317.2 122.4h4.5a2.79 2.79 0 0 0 2.5 3.6h69a2.53 2.53 0 0 0 2.5-2.5v-1.1h4.5M317.2 120.5v9.5h83v-9.5M317.2 120.5h83"/>
<path d="M330.2 126a2.01 2.01 0 0 1-2-2 2.01 2.01 0 0 1 2-2 4 4 0 0 1 3.2 .4 2 2 0 0 1 .7 2.3 2 2 0 0 1-1.9 1.3M385.2 126a2.01 2.01 0 0 1-2-2 2.01 2.01 0 0 1 2-2 3.9 3.9 0 0 1 3.2 .4 2 2 0 0 1 .7 2.3 2 2 0 0 1-1.9 1.3M42 141.9v5.2l58.7 33.9M42.8 141.4l2.4 1.3M43 143.6a.89 .89 0 0 1 .8 .4 .89 .89 0 0 1 .1 .9 .91 .91 0 0 1-.9-1.3zM44.3 140.7l.9 .5M45.2 143.6a3.9 3.9 0 0 0 1.8 3.1M45.2 141.2a1.01 1.01 0 0 0-1.6-.3l-2.6 1.5M45.2 142.7v.9M45.2 141.2l48.1 27.8M46.5 142l-1.3 .7M47 140.6l47 27.1"/>
<path d="M47 146.7l48.7 28.2M47 142.6a3.9 3.9 0 0 0 1.8 3M47 142.2v.4M47 142.6l-1.8 1M48.8 145.6l4.3 2.5M48.8 145.6l-1.8 1.1M51.8 145a2.63 2.63 0 0 0 1.3 3.1M52.4 145.3l.2 1.1 .5 .7 .7 .6-.7 .4M52.7 148.4a.89 .89 0 0 1 1.5 .4 .89 .89 0 0 1-1.6-.2zM54.5 148.9l37.4 21.6M55.7 147.2a1.11 1.11 0 0 1 .1 1.2 1.11 1.11 0 0 1-1 .6l-.3-.1M55.7 148.7l-.5-.2-.7 .4"/>
<path d="M57 140.8a1.34 1.34 0 0 1 1.2 2.1 1.43 1.43 0 0 1-1.2-2.1zM57.5 140.8a1.74 1.74 0 0 0 1 1.7M72.5 141.6a1.34 1.34 0 0 1 1.3 2.1 1.43 1.43 0 0 1-1.3-2.1zM72.5 149.8a1.31 1.31 0 0 1 1.5 1.5v.3a.69 .69 0 0 1-.7 .3 .69 .69 0 0 1-.6-.6l-.3-.8zM73.1 141.6a1.74 1.74 0 0 0 .9 1.7M73.1 149.8a1.74 1.74 0 0 0 .9 1.6M88.1 142.5a1.34 1.34 0 0 1 1.2 2 1.43 1.43 0 0 1-1.2-2zM88.1 150.6a1.31 1.31 0 0 1 1.5 1.5v.3a.69 .69 0 0 1-.8 .3 .69 .69 0 0 1-.5-.5l-.4-.9zM88.1 158.8a1.34 1.34 0 0 1 1.2 2 1.43 1.43 0 0 1-1.2-2zM88.6 142.4a1.74 1.74 0 0 0 1 1.7M88.6 150.6a1.73 1.73 0 0 0 1 1.7M88.6 158.8a1.74 1.74 0 0 0 1 1.6"/>
<path d="M97.5 143.2a1.08 1.08 0 0 1-.5 1.2 1.08 1.08 0 0 1-1.3-.1M97.5 151.4a1.06 1.06 0 0 1-.5 1.1 1.06 1.06 0 0 1-1.3-.1M97.5 159.6a1.08 1.08 0 0 1-.5 1.1 1.08 1.08 0 0 1-1.3-.1M97.5 140.3v2.9M97.5 148.4v3M97.5 156.6v3M97.5 140.3l3.2 1.8M97.5 148.4l3.2 1.9M97.5 156.6l3.2 1.8M97.5 143.2l-1.8 1.1M97.5 151.4l-1.8 1M97.5 159.6l-1.8 1"/>
<path d="M98.8 151.3a.91 .91 0 0 1 .9 1.4 .91 .91 0 0 1-.9-1.4zM98.8 147.7l-1.3 .7M98.8 155.8l-1.3 .8M100.7 140.6l1.9-1.1v1.5M100.7 148.7l1.9-1v1.5M100.7 156.9l1.9-1.1v1.6M100.7 142.1v6.6M100.7 150.3v6.6M100.7 158.4v6.7M101.2 140.3l1.4 .7M101.2 148.4l1.4 .8M101.2 156.6l1.4 .8"/>
<path d="M102.6 157.4l-1.9 1M102.6 149.2l-1.9 1.1M102.6 141l-1.9 1.1M133 143.7a.84 .84 0 0 1 .9 .5 .84 .84 0 0 1-.2 .9 1.01 1.01 0 0 1-.7-1.4zM134.9 143.6a3.7 3.7 0 0 0 1.8 3M136.3 142.8a3.7 3.7 0 0 0 1.8 3M136.3 142.8l-1.4 .8M136.7 146.6l10.2 6M138.1 145.8l4.6 2.7M138.1 145.8l-1.4 .8M142 145.2l2.9 1.7M142.1 145a2.73 2.73 0 0 0 1.3 3.1l-.7 .4"/>
<path d="M142.7 148.5a2.5 2.5 0 0 1-1.1-3.3 .87 .87 0 0 1 1.1 0 4.3 4.3 0 0 1 2.5 2.1l.3 .8a.93 .93 0 0 1-.2 1.2 .93 .93 0 0 1-1.2 0M143.8 148a.85 .85 0 0 1 1.4 .4 .91 .91 0 0 1-1.5-.2zM144.1 149.3l4.2 2.5M145.4 149.1l-.6-.2-.7 .4M146.6 141.3a1.3 1.3 0 0 1 1.5 1.4 .58 .58 0 0 1-.4 .7 .58 .58 0 0 1-.7-.4l-.6-1.1zM147.1 141.2a1.79 1.79 0 0 0 1 1.7M147.3 142.1l.8 .5M148.3 151.8l-1.4 .8M148.3 151.8l.4 .1M150.8 152.8a3.7 3.7 0 0 0 1.8 3M152.2 152a3.7 3.7 0 0 0 1.8 3M152.2 152l-1.4 .8"/>
<path d="M152.6 155.8l17.7 10.3M154 155l17.7 10.2M154 155l-1.4 .8M162 142.2a.68 .68 0 0 1 1.2 .2 1 1 0 0 1 0 1.7 1.58 1.58 0 0 1-1.2-1.9zM162.2 150.2a1.34 1.34 0 0 1 1.2 2.1 1.4 1.4 0 0 1-1.2-2.1zM162.7 142a1.78 1.78 0 0 0 1 1.7M162.7 150.2a1.79 1.79 0 0 0 1 1.7M162.9 142.9l.8 .5M162.9 151.1l.8 .5M171.7 143l.3 .1M171.7 143l-1.4 .8M174.1 150.5a1.07 1.07 0 0 1 .5-1.1 1.07 1.07 0 0 1 1.3 .1l10.3 5.9a3.9 3.9 0 0 1 1.7 3.1v15.7a1.07 1.07 0 0 1-.5 1.2 1.07 1.07 0 0 1-1.2-.2"/>
<path d="M174.1 144a4.1 4.1 0 0 0 1.8 3.1M174.1 150.5v15.7M175.5 143.2a3.9 3.9 0 0 0 1.8 3M175.5 149.7v15.7M175.5 143.2l-1.4 .8M175.5 149.7l-1.4 .8M175.6 149.4l-.1 .3M175.9 147.1l10.3 5.9M177.3 146.2l10.3 6M177.3 146.2l-1.4 .9M177.6 143a.98 .98 0 0 1 1.5 .8l.1 .3a.62 .62 0 0 1-.3 .8 .62 .62 0 0 1-.8-.3l-.5-.8zM177.6 159.3a.98 .98 0 0 1 1.5 .8l.1 .3a.62 .62 0 0 1-.3 .9 .62 .62 0 0 1-.8-.3l-.5-.8z"/>
<path d="M177.7 151a1.36 1.36 0 0 1 1.3 2.1 1.44 1.44 0 0 1-1.3-2.1zM178.3 142.8a1.69 1.69 0 0 0 .9 1.7M178.3 151a1.79 1.79 0 0 0 .9 1.7M178.3 159.2a1.78 1.78 0 0 0 .9 1.6M178.4 143.8l.8 .4M178.4 151.9l.8 .5M187.6 152.2l.3 .1M187.6 152.2l-1.4 .8M188.9 151.5a.85 .85 0 0 1 .8 .4 .85 .85 0 0 1-.1 1 1.01 1.01 0 0 1-.7-1.4zM193.4 155.5l1.3 .8M193.4 147.4l1.3 .8M194.7 148.2v6.6l-1.8 1v1.6l1.8-1.1"/>
<path d="M194.7 156.3v6.6l-1.8 1.1v1.6l1.8-1.1M90.7 167.4a2.76 2.76 0 0 0 1.2 3.1M91.2 167.7l.6 1.6 .8 .8-.7 .4M91.6 170.9a.84 .84 0 0 1 1.5 .4 1.03 1.03 0 0 1-1.6-.1zM93.3 168.1v4.5l3.2 1.8M93.3 168.1l3.2 1.9M96 166.6l-2.7 1.5M96 166.6l3.2 1.8M96.5 174.4l-.8 .5M96.5 170v4.4M97.5 164.8a3.8 3.8 0 0 1-1.5 1.8M97.5 173.9a1.07 1.07 0 0 1-.5 1.1 1.07 1.07 0 0 1-1.3-.1"/>
<path d="M97.5 164.8l3.2 1.8M98.3 170.2a.65 .65 0 0 1 .9-.3 .65 .65 0 0 1 .3 .9 1.31 1.31 0 0 1-1.6 1.2l-.2-.6zM98.3 173.4l2.4 1.4M98.8 175.8a.94 .94 0 0 1 .9 1.4 .91 .91 0 0 1-.9-1.4zM98.8 164l-1.3 .8M99.2 168.4l-2.7 1.6M99.8 172.7l.9 .5M100.7 166.6a4.2 4.2 0 0 1-1.5 1.8M100.7 173.2a1.12 1.12 0 0 0-1.6-.2l-2.6 1.4M100.7 165.1l1.9-1.1v1.6M100.7 173.2l1.9-1v1.5M100.7 174.8v6.2"/>
<path d="M100.9 169.2l.5-.3a.8 .8 0 0 1 .2 .8 .8 .8 0 0 1-.7 .6l-.3-.3v-.4zM101.2 164.8l1.4 .8M101.2 172.9l1.4 .8M102.6 165.6l-1.9 1M102.6 173.7l-1.9 1.1M104.7 177.1l-.3 .7-1.8 1.2M104.7 177.1l-2.1 1.2v1.6l-1.9 1.1M171.7 165.2l.3 .2M171.7 165.2l-1.4 .9M174.1 166.2a3.9 3.9 0 0 0 1.8 3.1M175.5 165.4a3.9 3.9 0 0 0 1.8 3.1M175.5 165.4l-1.4 .8"/>
<path d="M175.9 169.3l10.3 5.9M177.3 168.5l4.2 2.5M177.3 168.5l-1.4 .8M178.4 160.1l.8 .4M180.9 167.6l2.9 1.7M181 167.5a2.7 2.7 0 0 0 1.2 3l-.7 .5M181.5 171a2.54 2.54 0 0 1-1.1-3.4l.5-.1 .6 .2a4.4 4.4 0 0 1 2.6 2.1l.3 .8a.94 .94 0 0 1-.3 1.1 .94 .94 0 0 1-1.1 .1M182.7 170.5a.85 .85 0 0 1 1.4 .4 .97 .97 0 0 1-1.6-.1zM183 171.8l4.6 2.6M184.3 171.6l-.6-.3-.7 .5M187.6 174.4l.3 .2M187.6 174.4l-1.4 .8"/>
<path d="M188.9 176a.89 .89 0 0 1 .8 .4 .89 .89 0 0 1 .1 .9 .91 .91 0 0 1-.9-1.3zM192.1 179.5l.8 .4M192.9 178.3l-.3 .8-2.3 1.3M192.9 178.3v1.6M192.9 178.3l-2.2 1.2M193.4 163.7l1.3 .8M193.4 171.9l1.3 .7M194 167.5l.6-.2a.79 .79 0 0 1 .1 .8 .79 .79 0 0 1-.8 .5l-.2-.4zM194 163.3l2.2 1.3M194.7 164.5a1.09 1.09 0 0 0 1.5 .1M194.7 161.7l1-.5 3.2 1.8M194.7 172.6v6.3l-1.8 1"/>
<path d="M196.5 165.7a.66 .66 0 0 1 .9-.4 .66 .66 0 0 1 .3 1 1.31 1.31 0 0 1-1.6 1.2l-.2-.7zM198.9 163v4.5l-2.6 1.5a4.2 4.2 0 0 0-1.6 2.1l-1.8 1.1v1.5l1.8-1.1M198.9 163l-2.7 1.6"/>
<circle cx="319.2" cy="35.5" r=".8"/>
<circle cx="398.2" cy="35.5" r=".8"/>
<circle cx="269.3" cy="46.3" r="1.28"/>
<circle cx="336.7" cy="55.1" r="1.2"/>
<circle cx="336.7" cy="45.1" r="1.2"/>
<circle cx="358.7" cy="55.1" r="1.2"/>
<circle cx="358.7" cy="45.1" r="1.2"/>
<circle cx="380.7" cy="55.1" r="1.21"/>
<circle cx="380.7" cy="45.1" r="1.21"/>
<circle cx="319.2" cy="65.5" r=".8"/>
<circle cx="336.7" cy="75.1" r="1.2"/>
<circle cx="336.7" cy="65.1" r="1.2"/>
<circle cx="358.7" cy="75.1" r="1.2"/>
<circle cx="358.7" cy="65.1" r="1.2"/>
<circle cx="380.7" cy="75.1" r="1.21"/>
<circle cx="380.7" cy="65.1" r="1.21"/>
<circle cx="398.2" cy="65.5" r=".8"/>
<circle cx="319.2" cy="95.5" r=".81"/>
<circle cx="336.7" cy="85.1" r="1.2"/>
<circle cx="336.7" cy="95.1" r="1.2"/>
<circle cx="358.7" cy="85.1" r="1.2"/>
<circle cx="358.7" cy="95.1" r="1.2"/>
<circle cx="380.7" cy="85.1" r="1.21"/>
<circle cx="380.7" cy="95.1" r="1.21"/>
<circle cx="398.2" cy="95.5" r=".81"/>
<circle cx="265.8" cy="116.3" r=".75"/>
<circle cx="269.3" cy="116.3" r="1.27"/>
<circle cx="336.7" cy="105.1" r="1.2"/>
<circle cx="336.7" cy="115.1" r="1.18"/>
<circle cx="358.7" cy="105.1" r="1.2"/>
<circle cx="358.7" cy="115.1" r="1.19"/>
<circle cx="380.7" cy="105.1" r="1.21"/>
<circle cx="380.7" cy="115.1" r="1.2"/>
<circle cx="319.2" cy="125.5" r=".8"/>
<circle cx="398.2" cy="125.5" r=".8"/>
</g>
<g font-size="8.5">
<text x="373.9" y="265.7">C</text>
<text x="383.8" y="265.7">B</text>
</g>
<g font-size="8.1">
<text x="51.7" y="9.3">4</text>
<text x="159.7" y="9.3">3</text>
<text x="267.6" y="9.3">2</text>
<text x="375.6" y="9.3">1</text>
<text x="4" y="76">B</text>
<text x="423.1" y="76">B</text>
<text x="3.3" y="215.7">A</text>
<text x="422.4" y="215.7">A</text>
<text x="51.7" y="276">4</text>
<text x="159.7" y="276">3</text>
<text x="267.6" y="276">2</text>
<text x="375.6" y="276">1</text>
</g>
<text font-size="6.3" x="380.9" y="253">Y_1UFrame</text>
<g font-size="4.7">
<text x="296.8" y="117.7">B</text>
<text x="274.1" y="148.8">A</text>
<text x="383.5" y="149.6">C</text>
<text x="227.7" y="164.3">NOTES:</text>
<text x="227.7" y="173.4">1.</text>
<text x="237.7" y="173.4">REFERENCE Y_1UFrame.sldprt OR Y_1UFrame.step FOR MODEL BASE DEF.</text>
<text x="227.7" y="177.9">2.</text>
<text x="237.7" y="177.9">BREAK ALL EDGES.</text>
<text x="227.7" y="182.4">3.</text>
<text x="237.7" y="182.4">MATERIAL: 6061-T6 (SS).</text>
<text x="227.7" y="186.9">4.</text>
<text x="237.7" y="186.9">ANODIZATION: TYPE II, BLACK</text>
<text x="227.7" y="193.6">5.</text>
<text x="237.7" y="193.6">OVERALL PROFILE TOLERANCE</text>
<text x="317.2" y="193.6">0.2</text>
<text x="327.2" y="193.6">A</text>
<text x="334.6" y="193.6">B</text>
<text x="341" y="193.6">C</text>
<text x="348.1" y="193.6">TO A MINIMUM GRID OF 5MM,</text>
<text x="227.7" y="203.7">6.</text>
<text x="237.7" y="199.2">UNLESS OTHERWISE SPECIFIFED.</text>
<text x="238.1" y="203.7">INTERNAL CORNERS RADIUS IS 0.2MM MAXIMUM</text>
<text x="362.5" y="234.1">Y 1U FRAME</text>
</g>
<text font-size="3.8" x="21.6" y="276.3">SOLIDWORKS Educational Product. For Instructional Use Only.</text>
<g font-size="3.4">
<text x="350.2" y="226.2">Description:</text>
<text x="371.5" y="247.9">DWG. NO.</text>
<text x="373.2" y="257.5">REV</text>
<text x="384.1" y="257.5">SIZE</text>
<text x="392.8" y="258.7">SCALE: 1:1</text>
<text x="392.8" y="264.9">SHEET 2 OF 5</text>
</g>
<text font-size="2.8" x="284.5" y="250">6061-T6 (SS)</text>
<text font-size="2.5" x="279.8" y="255.2">ANODIZATION: TYPE II</text>
<text font-size="2.4" x="244.5" y="247.8">UNLESS OTHERWISE SPECIFIED:</text>
<g font-size="2.2">
<text x="327.3" y="225.4">NAME</text>
<text x="339.8" y="225.4">DATE</text>
<text x="307" y="233.8">CHECKED</text>
<text x="307" y="229.3">DRAWN</text>
<text x="307" y="238.6">ENG APPR.</text>
<text x="306.7" y="242.7">MFG APPR.</text>
<text x="244.5" y="251.5">DIMENSIONS ARE IN MILLIMETER</text>
<text x="306.8" y="247.7">COMMENTS:</text>
<text x="244.5" y="254.2">TOLERANCES:</text>
<text x="244.5" y="256.8">ONE PLACE DECIMAL</text>
<text x="270.1" y="256.8">0.1</text>
<text x="244.5" y="259.5">TWO PLACE DECIMAL</text>
<text x="270.4" y="259.5">0.02</text>
</g>
<g font-size="2.1">
<text x="337.6" y="233.1">7/18/2020</text>
<text x="337.6" y="229.3">7/15/2020</text>
<text x="279" y="264.9">DO NOT SCALE DRAWING</text>
</g>
<g font-size="2">
<text x="278.4" y="247.1">MATERIAL</text>
<text x="278.4" y="253">FINISH</text>
<text x="278.4" y="258.5">WEIGHT (REF)</text>
</g>
<g font-size="1.8">
<text x="325.5" y="233.1">CATIE SPIVEY</text>
<text x="325.5" y="229.3">EMILIO GIZZI</text>
</g>
</svg>
